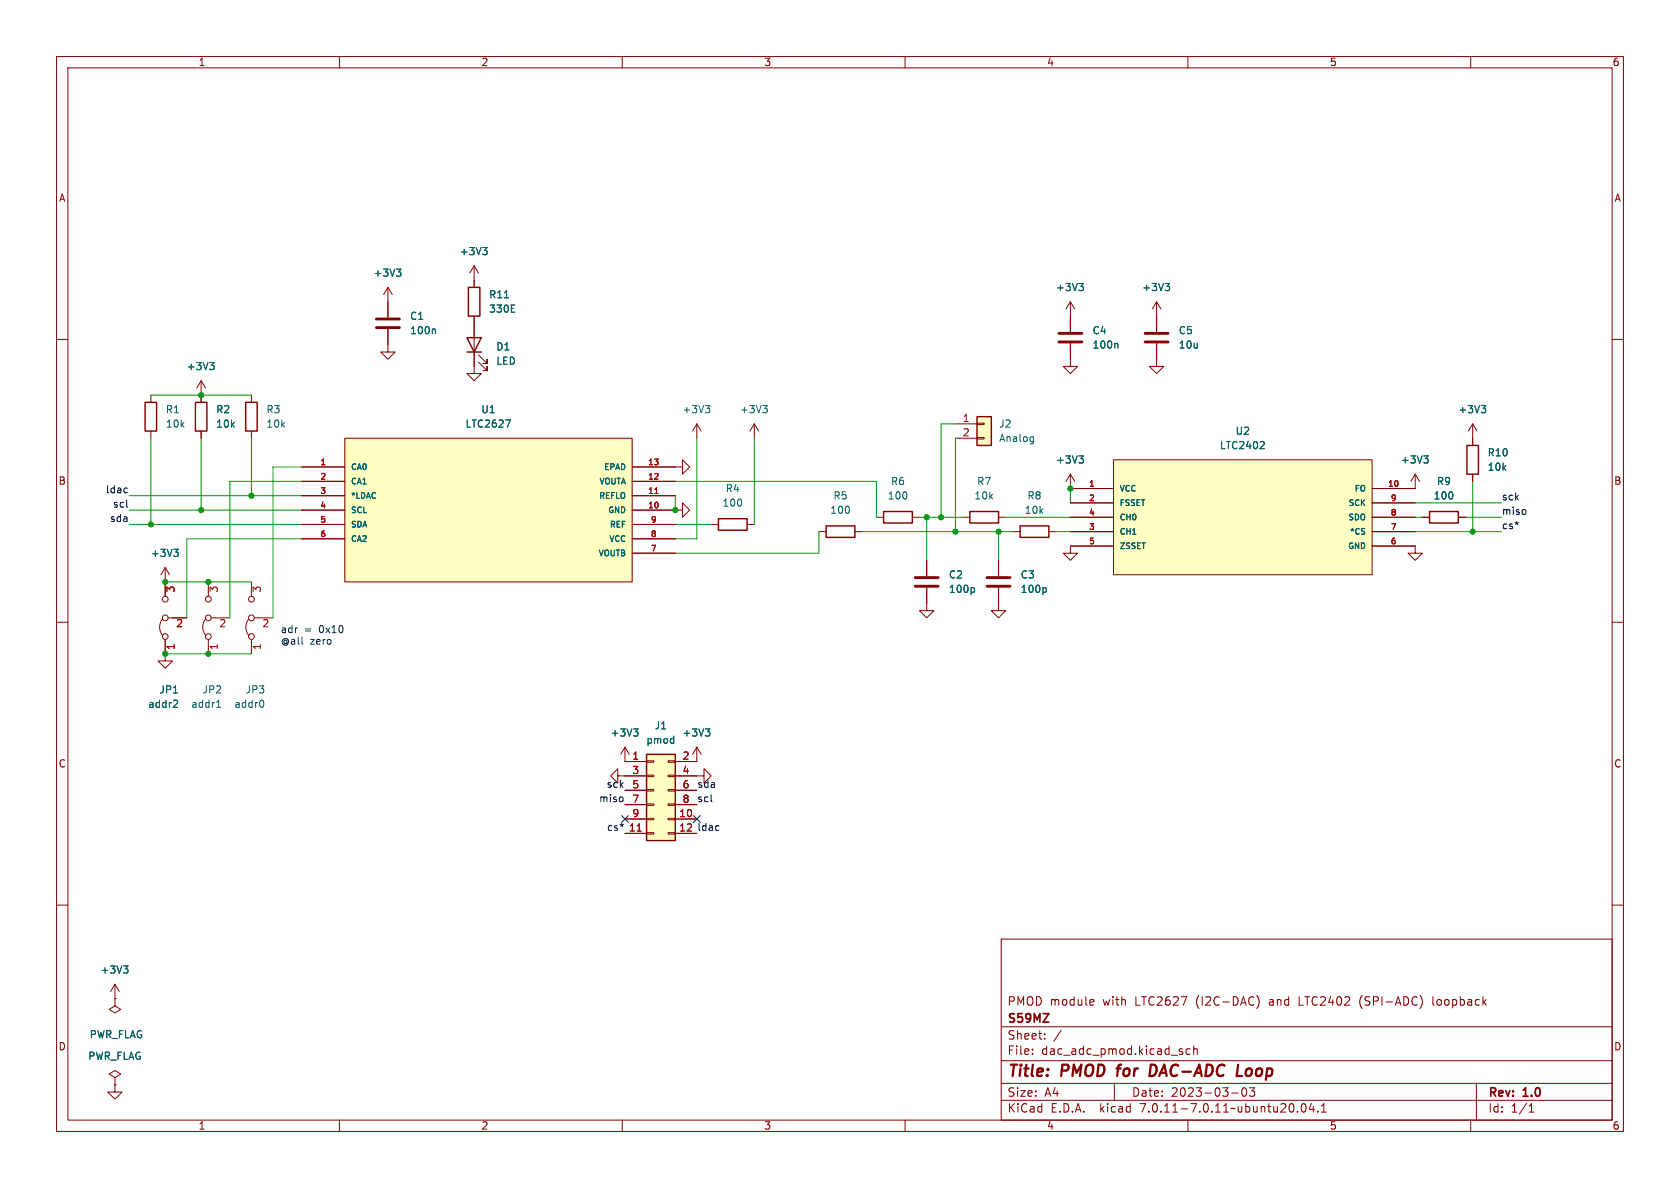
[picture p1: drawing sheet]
<svg xmlns="http://www.w3.org/2000/svg" width="297mm" height="210mm" viewBox="0 0 297 210" stroke-linecap="round" stroke-linejoin="round" font-family="sans-serif">
<g fill="none" stroke="#840000" stroke-width=".18">
<path d="M10 10h277v190h-277zM12 12h273v186h-273zM60 10v2M110 10v2M160 10v2M210 10v2M260 10v2M10 60h2M68.6 58.2v4h1.2l-1.2 1.3-1.3-1.3h1.3M68.6 50.8v5.3M68.6 50.8l-.8 1.3M68.6 50.8l.7 1.3"/>
<path d="M83.8 55.9v10.1h1.3l-1.3 1.3-1.3-1.3h1.3M83.8 47v3.8M83.8 47l-.7 1.3M83.8 47l.8 1.3M189.2 53.3v5.4M189.2 53.3l-.7 1.3M189.2 53.3l.8 1.3M204.5 53.3v5.4M204.5 53.3l-.8 1.3M204.5 53.3l.7 1.3M285 60h2M26.7 69.9v1.2"/>
<path d="M26.7 76.2v1.3M35.6 67.3v3.8M35.6 76.2v1.3M35.6 67.3l-.8 1.3M35.6 67.3l.7 1.3M44.4 69.9v1.2M44.4 76.2v1.3M61 77.5h50.8v25.4h-50.8zM84.6 64l1.5 1.5v-.7v.7h-.8M84.6 62.7l1.5 1.6v-.8v.8h-.8M123.2 74.9v2.6M123.2 74.9l-.8 1.3"/>
<path d="M123.2 74.9l.8 1.3M133.3 74.9l-.7 1.3M133.3 74.9v2.6M133.3 74.9l.8 1.3M168.9 74.9h3.8M168.9 77.5h3.8M172.7 77.3h1.3v.3h-1.3zM172.7 74.8h1.3v.3h-1.3zM189.2 60.7v4.1h1.3l-1.3 1.2-1.2-1.2h1.2M204.5 60.7v4.1h1.2l-1.2 1.2-1.3-1.2h1.3M260.3 74.9v3.8M260.3 74.9l-.7 1.3"/>
<path d="M260.3 74.9l.8 1.3M53.3 82.6h7.7M53.3 90.2h7.7M53.3 87.6h7.7M53.3 85.1h7.7M53.3 92.7h7.7M53.3 95.3h7.7M111.8 90.2h8.8v-1.3l1.3 1.3-1.3 1.2v-1.2M111.8 82.6h8.8v-1.3l1.3 1.3-1.3 1.2v-1.2M111.8 87.6h7.6M111.8 85.1h7.6M111.8 92.7h7.6"/>
<path d="M111.8 95.3h7.6M111.8 97.8h7.6M125.7 92.7h1.3M132.1 92.7h1.2M144.8 94h1.2M151.1 94h1.3M154.9 91.4h1.3M161.3 91.4h1.3M163.8 99.1v2.8M170.2 91.4h1.2M176.5 99.1v2.8M176.5 91.4h1.3"/>
<path d="M179.1 94h1.2M185.4 94h1.3M189.2 94h7.6M189.2 91.4h7.6M189.2 83.8v2.6h7.6M189.2 88.9h7.6M189.2 83.8l-.7 1.3M189.2 83.8l.8 1.3M196.8 81.3h45.8v20.3h-45.8zM196.8 96.5h-7.6v1.3h1.3l-1.3 1.3-1.2-1.3h1.2M242.6 96.5h7.6v1.3h1.3l-1.3 1.3-1.3-1.3h1.3M242.6 94h7.6"/>
<path d="M242.6 91.4h7.6M242.6 88.9h7.6M250.2 83.8l-.8 1.3M250.2 83.8v2.6h-7.6M250.2 83.8l.8 1.3M251.5 91.4h1.2M257.8 91.4h1.3M260.3 83.8v1.3M10 110h2M28.7 109.5a2.26 2.26 0 0 0 0 2.8M29.2 113v3.8h1.3l-1.3 1.3-1.3-1.3h1.3M29.2 100.3v5.1"/>
<path d="M29.2 100.3l-.8 1.3M29.2 100.3l.8 1.3M29.7 109.2h3.3M36.3 109.5a2.26 2.26 0 0 0 0 2.8M36.8 102.9v2.5M36.8 113v2.6M37.3 109.2h3.3M43.9 109.5a2.26 2.26 0 0 0 0 2.8M44.4 102.9v2.5M44.4 113v2.6M45 109.2h3.3M163.8 103.9v4.1h1.3l-1.3 1.2-1.2-1.2h1.2"/>
<path d="M176.5 103.9v4.1h1.3l-1.3 1.2-1.2-1.2h1.2M285 110h2M109.2 137.2v1.2l-1.3-1.2 1.3-1.3v1.3h5.1M110.5 132.1l-.8 1.3M110.5 132.1v2.5h3.8M110.5 132.1l.8 1.3M110.5 139.7h3.8M114.3 139.6h1.3v.2h-1.3zM114.3 137h1.3v.3h-1.3zM114.3 134.5h1.3v.2h-1.3zM118.1 139.6h1.3v.2h-1.3zM118.1 137h1.3v.3h-1.3z"/>
<path d="M118.1 134.5h1.3v.2h-1.3zM119.4 137.2h5.1v-1.3l1.2 1.3-1.2 1.2v-1.2M119.4 139.7h3.8M123.2 132.1l-.8 1.3M123.2 132.1v2.5h-3.8M123.2 132.1l.8 1.3M10 160h2M110.5 144.8h3.8M110.5 147.3h3.8M110.5 142.2h3.8M114.3 147.2h1.3v.2h-1.3zM114.3 144.7h1.3v.2h-1.3z"/>
<path d="M114.3 142.1h1.3v.3h-1.3zM118.1 147.2h1.3v.2h-1.3zM118.1 144.7h1.3v.2h-1.3zM118.1 142.1h1.3v.3h-1.3zM119.4 144.8h3.8M119.4 147.3h3.8M119.4 142.2h3.8M285 160h2M20.3 176.5v1.3l-1 .6 1 .7 1-.7-1-.6M20.3 176.5h.1M20.3 174l-.7 1.3M20.3 174v2.5"/>
<path d="M20.3 174l.8 1.3M177 166h108v32h-108zM192.9 176.7l.4 .1 .1 .3-.7 .1M193.3 177.6l-.4 .1M222.2 176a1.72 1.72 0 0 1 0 2.3M240.5 176.6v1M253.3 176.2v1.3l.2 .2M20.3 191.8v1.2h1.3l-1.3 1.3-1.3-1.3h1.3M20.3 190.5l1-.6-1-.7-1 .7 1 .6v1.3M20.3 191.8h.1M60 198v2M110 198v2"/>
<path d="M160 198v2M177 194.5h108M177 191.5h108M177 187.5h108M177 181.5h108M182.5 186.3v.1M182.5 185.5v.1M184.7 183.6v.1M184.7 182.8v.1M187.6 182.1l-1.3 2M197 191.5v3M208.7 185.9l.3 .1 .1 .2-.2 .2h-.3"/>
<path d="M208.7 185.4l.3 .1M210 198v2M210.4 185.5l-.4-.1-.3 .3v.4l.1 .2h.6M211 185.5l.2-.1 .4 .1 .1 .9M211 184.9v1.5M217.7 193.2h1.2M219.7 192.4l.2-.1a.81 .81 0 0 1 .6 .6 .81 .81 0 0 1-.3 .8l-.2 .1a.81 .81 0 0 1-.3-1.4zM221.8 192.3l-.5 .6 .4 .1v.7l-.2 .1h-.4l-.2-.1M229.4 196.5v.1M230.2 195.2l.2-.1a.81 .81 0 0 1 .6 .6 .81 .81 0 0 1-.3 .8l-.2 .1a.81 .81 0 0 1-.3-1.4zM231.8 195l-.3 1.1h.9M232.2 195.6v1"/>
<path d="M233 196.5v.1M233.6 196.6h.9M233.6 195.5l.4-.4v1.5M260 198v2M261 191.5v6.5M270.3 196.6h.9M270.3 195.5l.4-.4v1.5"/>
<circle cx="29.2" cy="105.9" r=".51"/>
<circle cx="29.2" cy="112.5" r=".51"/>
<circle cx="29.2" cy="109.2" r=".51"/>
<circle cx="36.8" cy="109.2" r=".51"/>
<circle cx="36.8" cy="105.9" r=".51"/>
<circle cx="36.8" cy="112.5" r=".51"/>
<circle cx="44.5" cy="105.9" r=".51"/>
<circle cx="44.5" cy="109.2" r=".51"/>
<circle cx="44.5" cy="112.5" r=".51"/>
</g>
<path d="M197.4 188.9h.7M197.7 188.5l-.2 1.7M204.2 188.3l-.7-.1-.3 2h.5l.5-.3M218.6 190.2h1M220.4 189.1l-.2 .7 .2 .3" fill="none" stroke="#840000" stroke-width=".4"/>
<g fill="none" stroke="#006464" stroke-width=".18">
<path d="M70.1 47.6h.8l-.4 .5M70.6 48.1l.3 .2v.3l-.3 .2M76.8 58.2l.2 .1v.7M85.3 43.8h.8l-.4 .4M85.9 44.2l.2 .3v.3l-.2 .2M89.2 52.6h.7M90.4 55.2h.6M90.4 53.9h.6M190.7 50.1h.8l-.4 .5M191.3 50.6l.2 .2v.3l-.2 .3M206 50.1h.8l-.5 .5M206.5 50.6l.3 .2v.3l-.3 .3"/>
<path d="M37.1 64.1h.8l-.5 .5M37.6 64.6l.3 .2v.3l-.3 .2M89.4 74.2h.8l-.5 1.3M124.7 71.7h.8l-.4 .5M125.2 72.2l.3 .2v.3l-.3 .3M134.9 71.7h.7l-.4 .5M135.4 72.2l.2 .2v.3l-.2 .3M182.3 77.2l.4 .1M182.7 77.2v1l-.3 .3M182.7 78h-.4M197.4 60.7l.2 .2v.6M223.3 78l.2 .3v.3l-.8 .7h.8"/>
<path d="M261.9 71.7h.7l-.4 .5M262.4 72.2l.2 .2v.3l-.2 .3M30.7 97.1h.8l-.4 .5M31.3 97.6l.2 .2v.3l-.2 .3M190.7 80.6h.8l-.4 .5M191.3 81.1l.2 .2v.3l-.2 .3M251.7 80.6h.8l-.4 .5M252.2 81.1l.3 .2v.3l-.3 .3M172 103.9l.3 .2v.4l-.3 .2M184.7 103.9l.3 .2v.4l-.3 .2M30.9 123.8h.4l.1 .3-.8 .9h.8M38.3 125h.7"/>
<path d="M38.4 124.1l.3-.3v1.2M46.3 123.8a.79 .79 0 0 1 0 1.2M112 128.8h.8l-.4 .5M112.5 129.3l.3 .3v.3l-.3 .2M124.7 128.8h.8l-.4 .5M125.2 129.3l.3 .3v.3l-.3 .2M21.8 170.8h.8l-.4 .4M22.4 171.2l.2 .3v.3l-.2 .2"/>
</g>
<g fill="#ffffc2" stroke="#ffffc2" stroke-width=".18">
<path d="M114.3 133.4h5.1v15.2h-5.1z"/>
<path d="M61 77.5h50.8v25.4h-50.8z"/>
<path d="M172.7 73.7h2.6v5h-2.6z"/>
<path d="M196.8 81.3h45.8v20.3h-45.8z"/>
</g>
<g fill="none" stroke="#840000" stroke-width=".25">
<path d="M82.5 59.7h2.6l-1.3 2.5zM82.8 50.8h2v5.1h-2zM25.7 71.1h2v5.1h-2zM34.5 71.1h2.1v5.1h-2.1zM43.4 71.1h2.1v5.1h-2.1zM82.5 62.2h2.6M172.7 73.7h2.6v5h-2.6zM259.3 78.7h2.1v5.1h-2.1zM127 91.7h5.1v2h-5.1zM146 93h5.1v2h-5.1zM156.2 90.4h5.1v2.1h-5.1zM171.4 90.4h5.1v2.1h-5.1z"/>
<path d="M180.3 93h5.1v2h-5.1zM252.7 90.4h5.1v2.1h-5.1zM114.3 133.4h5.1v15.2h-5.1z"/>
</g>
<path d="M115.8 87.2h.5M112.6 146.9h.8" fill="none" stroke="#a90000" stroke-width=".18"/>
<path d="M66.5 57.9h4.1M66.5 56.4h4.1M187.2 58.9h4.1M202.4 58.9h4.1M187.2 60.5h4.1M202.4 60.5h4.1M161.8 103.6h4.1M161.8 102.1h4.1M174.5 103.6h4.1M174.5 102.1h4.1" fill="none" stroke="#840000" stroke-width=".51"/>
<path d="M22.4 86.3h.1M22.5 89.6l.1 .1M22.5 87.1h-.1M269.7 90.2v.6M110.1 141v.6M110.2 145.7l-.3 .1M125.8 141.7h.1M127 146h.1M127.1 146.7l-.1 .1" fill="none" stroke="#0f0f0f" stroke-width=".18"/>
<g fill="none" stroke="#009600" stroke-width=".18">
<path d="M26.7 69.9h17.7M26.7 77.5v15.2M35.6 77.5v12.7M44.4 77.5v10.1M123.2 77.5v17.8h-3.8M133.3 77.5v15.2M168.9 74.9h-2.5v16.5M168.9 77.5v16.5M22.9 87.6h30.4M22.9 92.7h30.4M22.9 90.2h30.4M53.3 85.1h-12.7v24.1"/>
<path d="M53.3 95.3h-20.3v13.9M53.3 82.6h-5v26.6M119.4 85.1h35.5v6.3M119.4 87.6v2.6M119.4 92.7h6.3M144.8 94v3.8h-25.4M152.4 94h26.7M162.6 91.4h7.6M163.8 91.4v7.7M176.5 94v5.1M177.8 91.4h11.4M186.7 94h2.5"/>
<path d="M189.2 86.4v2.5M250.2 91.4h1.3M250.2 94h15.2M250.2 88.9h15.2M259.1 91.4h6.3M260.3 85.1v8.9M29.2 115.6h15.2M29.2 102.9h15.2"/>
</g>
<path d="M109.9 144.2l1.2 1.2M111.1 144.2l-1.2 1.2M122.6 144.2l1.2 1.2M123.8 144.2l-1.2 1.2" fill="none" stroke="#000084" stroke-width=".18"/>
<g fill="#009600" stroke="#009600" stroke-width=".18">
<circle cx="260.3" cy="94" r=".46"/>
<circle cx="189.2" cy="86.4" r=".46"/>
<circle cx="29.2" cy="115.6" r=".46"/>
<circle cx="119.4" cy="90.2" r=".46"/>
<circle cx="36.8" cy="115.6" r=".46"/>
<circle cx="44.4" cy="87.6" r=".46"/>
<circle cx="26.7" cy="92.7" r=".46"/>
<circle cx="29.2" cy="102.9" r=".46"/>
<circle cx="36.8" cy="102.9" r=".46"/>
<circle cx="35.6" cy="90.2" r=".46"/>
<circle cx="35.6" cy="69.9" r=".46"/>
<circle cx="176.5" cy="94" r=".46"/>
<circle cx="163.8" cy="91.4" r=".46"/>
<circle cx="166.4" cy="91.4" r=".46"/>
<circle cx="168.9" cy="94" r=".46"/>
</g>
<g font-size="2.8" fill="#840000">
<text x="178" y="190.9">Title:</text>
<text x="187.7" y="190.9">PMOD</text>
<text x="198.4" y="190.9">for</text>
<text x="204.9" y="190.9">DAC-ADC</text>
<text x="221.1" y="190.9">Loop</text>
</g>
<g font-size="2.1" fill="#840000">
<text x="178" y="178">PMOD module</text>
<text x="195" y="178">with</text>
<text x="200.8" y="178">LTC2627</text>
<text x="211.7" y="178">(I2C-DAC)</text>
<text x="224.8" y="178">and</text>
<text x="230.2" y="178">LTC2402</text>
<text x="241" y="178">(SPI-ADC)</text>
<text x="254.1" y="178">loopback</text>
<text x="178" y="184">Sheet:</text>
<text x="178" y="181.2">S59MZ</text>
<text x="178" y="186.7">File:</text>
<text x="184.1" y="186.7">dac_adc_pmod.kicad_sch</text>
<text x="178" y="196.9">KiCad</text>
<text x="178" y="194.1">Size:</text>
<text x="184.7" y="194.1">A4</text>
<text x="185.7" y="196.9">E.D.A.</text>
<text x="194.6" y="196.9">kicad</text>
<text x="200" y="194.1">Date:</text>
<text x="201.8" y="196.9">7.0.11-7.0.11~ubuntu20.04.1</text>
<text x="207" y="194.1">2023-03-03</text>
<text x="263" y="194.3">Rev:</text>
<text x="263" y="196.9">Id:</text>
<text x="267.1" y="196.9">1/1</text>
<text x="269.4" y="194.3">1.0</text>
</g>
<g font-size="1.8" fill="#840000">
<text x="35" y="11.9">1</text>
<text x="85" y="11.9">2</text>
<text x="135" y="11.9">3</text>
<text x="185" y="11.9">4</text>
<text x="235" y="11.9">5</text>
<text x="285" y="11.9">6</text>
<text x="10.3" y="35.9">A</text>
<text x="285.3" y="35.9">A</text>
<text x="10.3" y="85.9">B</text>
<text x="285.3" y="85.9">B</text>
<text x="10.3" y="135.9">C</text>
<text x="285.3" y="135.9">C</text>
<text x="10.3" y="185.9">D</text>
<text x="285.3" y="185.9">D</text>
<text x="35" y="199.9">1</text>
<text x="85" y="199.9">2</text>
<text x="135" y="199.9">3</text>
<text x="185" y="199.9">4</text>
<text x="235" y="199.9">5</text>
<text x="285" y="199.9">6</text>
</g>
<g font-size="1.8" fill="#006464">
<text x="81.2" y="45.3">+3V3</text>
<text x="65.9" y="49.1">+3V3</text>
<text x="86.4" y="52.9">R11</text>
<text x="186.6" y="51.7">+3V3</text>
<text x="201.8" y="51.7">+3V3</text>
<text x="72.4" y="56.7">C1</text>
<text x="72.4" y="59.3">100n</text>
<text x="86.4" y="55.5">330E</text>
<text x="193" y="59.3">C4</text>
<text x="208.3" y="59.3">C5</text>
<text x="32.9" y="65.6">+3V3</text>
<text x="87.6" y="62.1">D1</text>
<text x="87.6" y="64.7">LED</text>
<text x="193" y="61.8">100n</text>
<text x="208.3" y="61.8">10u</text>
<text x="29.2" y="73.3">R1</text>
<text x="29.2" y="75.8">10k</text>
<text x="38.1" y="73.3">R2</text>
<text x="38.1" y="75.8">10k</text>
<text x="47" y="73.3">R3</text>
<text x="47" y="75.8">10k</text>
<text x="82.2" y="75.8">LTC2627</text>
<text x="85" y="73.3">U1</text>
<text x="120.5" y="73.3">+3V3</text>
<text x="130.7" y="73.3">+3V3</text>
<text x="176.5" y="75.8">J2</text>
<text x="218.3" y="77.1">U2</text>
<text x="257.7" y="73.3">+3V3</text>
<text x="176.5" y="78.3">Analog</text>
<text x="186.6" y="82.1">+3V3</text>
<text x="215.6" y="79.6">LTC2402</text>
<text x="247.5" y="82.1">+3V3</text>
<text x="262.9" y="80.9">R10</text>
<text x="262.9" y="83.4">10k</text>
<text x="127.6" y="89.8">100</text>
<text x="128.2" y="87.2">R4</text>
<text x="147.2" y="88.5">R5</text>
<text x="156.8" y="88.5">100</text>
<text x="157.4" y="86">R6</text>
<text x="172.2" y="88.5">10k</text>
<text x="172.6" y="86">R7</text>
<text x="181.5" y="88.5">R8</text>
<text x="253.4" y="88.5">100</text>
<text x="253.9" y="86">R9</text>
<text x="146.7" y="91">100</text>
<text x="181.1" y="91">10k</text>
<text x="26.6" y="98.7">+3V3</text>
<text x="167.6" y="102.5">C2</text>
<text x="167.6" y="105">100p</text>
<text x="180.3" y="102.5">C3</text>
<text x="180.3" y="105">100p</text>
<text x="26.1" y="125.3">addr2</text>
<text x="28.1" y="122.8">JP1</text>
<text x="33.7" y="125.3">addr1</text>
<text x="35.7" y="122.8">JP2</text>
<text x="41.3" y="125.3">addr0</text>
<text x="43.3" y="122.8">JP3</text>
<text x="107.8" y="130.4">+3V3</text>
<text x="114.2" y="131.7">pmod</text>
<text x="115.6" y="129.1">J1</text>
<text x="120.5" y="130.4">+3V3</text>
<text x="17.7" y="172.3">+3V3</text>
<text x="15.8" y="183.7">PWR_FLAG</text>
<text x="15.5" y="187.6">PWR_FLAG</text>
</g>
<g font-size="1.8" fill="#a90000">
<text x="170.1" y="74.7">1</text>
<text x="170.1" y="77.2">2</text>
<text x="31.2" y="104.8" transform="rotate(-90 31.2 104.8)">3</text>
<text x="38.8" y="104.8" transform="rotate(-90 38.8 104.8)">3</text>
<text x="46.4" y="104.8" transform="rotate(-90 46.4 104.8)">3</text>
<text x="31" y="111.2">2</text>
<text x="38.7" y="111.2">2</text>
<text x="46.3" y="111.2">2</text>
<text x="31.2" y="115" transform="rotate(-90 31.2 115)">1</text>
<text x="38.8" y="115" transform="rotate(-90 38.8 115)">1</text>
<text x="46.4" y="115" transform="rotate(-90 46.4 115)">1</text>
<text x="111.7" y="134.4">1</text>
<text x="111.7" y="136.9">3</text>
<text x="120.6" y="134.4">2</text>
<text x="120.6" y="136.9">4</text>
<text x="111.7" y="139.4">5</text>
<text x="111.7" y="142">7</text>
<text x="120.6" y="139.4">6</text>
<text x="120.6" y="142">8</text>
<text x="111.1" y="147.1">11</text>
<text x="111.7" y="144.5">9</text>
<text x="120" y="144.5">10</text>
<text x="120" y="147.1">12</text>
</g>
<g font-size="1.8" fill="#0f0f0f">
<text x="18.6" y="87.3">ldac</text>
<text x="19.9" y="89.8">scl</text>
<text x="265.4" y="88.6">sck</text>
<text x="19.3" y="92.4">sda</text>
<text x="265.4" y="91.1">miso</text>
<text x="265.4" y="93.6">cs*</text>
<text x="105.8" y="141.9">miso</text>
<text x="107.1" y="139.4">sck</text>
<text x="123.2" y="141.9">scl</text>
<text x="123.2" y="139.4">sda</text>
<text x="107.2" y="147">cs*</text>
<text x="123.2" y="147">ldac</text>
</g>
<g font-size="1.8" fill="#0000c2">
<text x="49.5" y="112">adr</text>
<text x="53.8" y="112">=</text>
<text x="56.5" y="112">0x10</text>
<text x="49.5" y="114.1">@all</text>
<text x="54.8" y="114.1">zero</text>
</g>
<g font-size="1.4" fill="#a90000">
<text x="56.5" y="82.3">1</text>
<text x="114.5" y="82.3">13</text>
<text x="56.5" y="84.8">2</text>
<text x="56.5" y="87.4">3</text>
<text x="56.5" y="89.9">4</text>
<text x="114.5" y="89.9">10</text>
<text x="114.5" y="87.4">11</text>
<text x="114.5" y="84.8">12</text>
<text x="192.4" y="86.1">1</text>
<text x="192.4" y="88.6">2</text>
<text x="245.3" y="86.1">10</text>
<text x="245.8" y="88.6">9</text>
<text x="56.5" y="92.5">5</text>
<text x="56.5" y="95">6</text>
<text x="115" y="95">8</text>
<text x="115" y="92.5">9</text>
<text x="192.4" y="93.7">3</text>
<text x="192.4" y="91.2">4</text>
<text x="245.8" y="93.7">7</text>
<text x="245.8" y="91.2">8</text>
<text x="115" y="97.5">7</text>
<text x="192.4" y="96.3">5</text>
<text x="245.8" y="96.3">6</text>
</g>
<g font-size="1.4" fill="#006464">
<text x="62" y="83.3">CA0</text>
<text x="106.7" y="83.3">EPAD</text>
<text x="62" y="85.8">CA1</text>
<text x="62" y="88.4">*LDAC</text>
<text x="105.8" y="88.4">REFLO</text>
<text x="105.8" y="85.8">VOUTA</text>
<text x="197.9" y="87.1">VCC</text>
<text x="197.9" y="89.6">FSSET</text>
<text x="238.3" y="89.6">SCK</text>
<text x="239.4" y="87.1">FO</text>
<text x="62" y="90.9">SCL</text>
<text x="62" y="93.4">SDA</text>
<text x="62" y="96">CA2</text>
<text x="107.4" y="90.9">GND</text>
<text x="107.6" y="96">VCC</text>
<text x="107.7" y="93.4">REF</text>
<text x="197.9" y="94.7">CH1</text>
<text x="197.9" y="92.2">CH0</text>
<text x="238.3" y="92.2">SDO</text>
<text x="238.5" y="94.7">*CS</text>
<text x="105.7" y="98.5">VOUTB</text>
<text x="197.9" y="97.3">ZSSET</text>
<text x="238.2" y="97.3">GND</text>
</g>
</svg>
